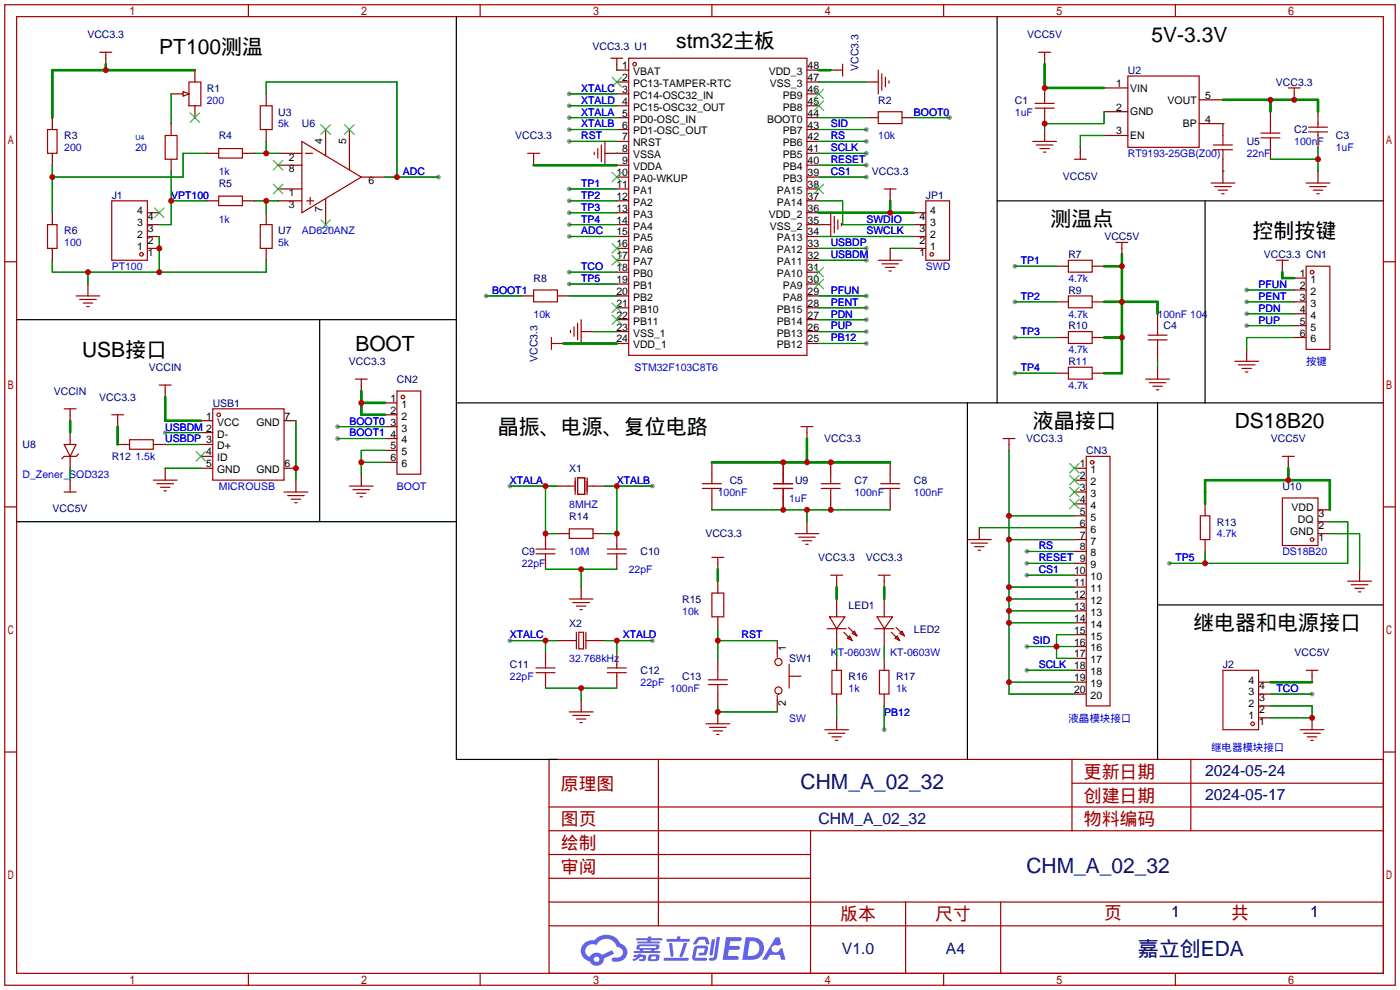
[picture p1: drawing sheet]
<svg xmlns="http://www.w3.org/2000/svg" width="299mm" height="212mm" viewBox="0 0 299 212" stroke-linecap="round" stroke-linejoin="round" font-family="sans-serif">
<g fill="#999">
<circle cx="185.2" cy="37.8" r=".51"/>
<circle cx="185.2" cy="35.3" r=".51"/>
<circle cx="185.2" cy="32.8" r=".51"/>
<circle cx="185.2" cy="30.2" r=".51"/>
<circle cx="185.2" cy="27.7" r=".51"/>
<circle cx="121.7" cy="60.7" r=".51"/>
<circle cx="121.7" cy="50.5" r=".51"/>
<circle cx="93.7" cy="37.8" r=".51"/>
<circle cx="219.5" cy="117.9" r=".51"/>
<circle cx="219.5" cy="143.3" r=".51"/>
<circle cx="219.5" cy="120.4" r=".51"/>
<circle cx="219.5" cy="122.9" r=".51"/>
<circle cx="121.7" cy="30.2" r=".51"/>
<circle cx="121.7" cy="25.1" r=".51"/>
<circle cx="121.7" cy="27.7" r=".51"/>
<circle cx="109" cy="103.9" r=".51"/>
<circle cx="139.4" cy="103.9" r=".51"/>
<circle cx="109" cy="136.9" r=".51"/>
<circle cx="139.4" cy="136.9" r=".51"/>
<circle cx="202.9" cy="25.1" r=".51"/>
<circle cx="103.9" cy="63.2" r=".51"/>
<circle cx="121.7" cy="22.6" r=".51"/>
<circle cx="121.7" cy="20.1" r=".51"/>
<circle cx="185.2" cy="55.6" r=".51"/>
<circle cx="185.2" cy="53.1" r=".51"/>
<circle cx="189" cy="156" r=".51"/>
<circle cx="185.2" cy="73.4" r=".51"/>
<circle cx="35.3" cy="92.5" r=".51"/>
<circle cx="121.7" cy="40.4" r=".51"/>
<circle cx="121.7" cy="42.9" r=".51"/>
<circle cx="121.7" cy="45.5" r=".51"/>
<circle cx="121.7" cy="48" r=".51"/>
<circle cx="216.9" cy="56.9" r=".51"/>
<circle cx="216.9" cy="64.5" r=".51"/>
<circle cx="216.9" cy="72.1" r=".51"/>
<circle cx="216.9" cy="79.8" r=".51"/>
<circle cx="266.4" cy="69.6" r=".51"/>
<circle cx="266.4" cy="67.1" r=".51"/>
<circle cx="266.4" cy="64.5" r=".51"/>
<circle cx="266.4" cy="62" r=".51"/>
<circle cx="185.2" cy="70.9" r=".51"/>
<circle cx="185.2" cy="68.3" r=".51"/>
<circle cx="185.2" cy="65.8" r=".51"/>
<circle cx="185.2" cy="63.2" r=".51"/>
<circle cx="121.7" cy="58.2" r=".51"/>
<circle cx="249.9" cy="120.4" r=".51"/>
<circle cx="280.4" cy="148.3" r=".51"/>
<circle cx="219.5" cy="138.2" r=".51"/>
<circle cx="72.1" cy="93.7" r=".51"/>
<circle cx="72.1" cy="91.2" r=".51"/>
</g>
<g fill="none" stroke="#a10000" stroke-width=".25">
<path d="M1 1h297.2v209.6h-297.2zM3.6 3.6h292.1v204.4h-292.1zM53.1 1v2.6M102.6 1v2.6M152.1 1v2.6M201.7 1v2.6M251.2 1v2.6M1 55.9h2.6M295.7 55.9h2.5M1 108.3h2.6M295.7 108.3h2.5M1 160.7h2.6"/>
<path d="M117.3 162.3h178.4v45.7h-178.4zM117.3 177.5h178.4M117.3 172.5h178.4M140.7 162.3v35.6M173.2 177.5v30.5M229.1 162.3v15.2M229.1 167.4h66.6M254.5 162.3v15.2M295.7 160.7h2.5M117.3 182.6h55.9M117.3 197.9h178.4M117.3 192.8h178.4"/>
<path d="M117.3 187.7h55.9M193.5 192.8v15.2M213.9 192.8v15.2M53.1 208v2.6M102.6 208v2.6M152.1 208v2.6M201.7 208v2.6M251.2 208v2.6"/>
</g>
<g fill="#5487ff">
<path d="M155.2 200.3h2.6a.48 .48 0 0 1 .7 .4 .48 .48 0 0 1-.6 .4h-1.8l-.2 1.1h1.9a.43 .43 0 0 1 .4 .4 .43 .43 0 0 1-.5 .4h-1.9l-.2 1.3h1.7a.45 .45 0 0 1 .5 .2 .45 .45 0 0 1-.1 .6h-3.3z"/>
<path d="M165.7 200.3h.9l.4 1.5-.8 .3a.84 .84 0 0 0-1.2 .3 .84 .84 0 0 0 .4 1.1 .84 .84 0 0 0 1.1-.4l.1-.2 .6-.3 .7 2.5h-1l-.2-1h-2.1l-.6 1h-1.1z"/>
<path d="M152.1 200.8h.7l-.5 3.1a.36 .36 0 0 1-.3 .3 .36 .36 0 0 1-.4-.3z"/>
<path d="M153.2 200.2h.7l-.6 4.3a1.13 1.13 0 0 1-1.8 .6l.2-.4h.7l.2-.2z"/>
<path d="M148.9 200.6l.6-.4h1a.77 .77 0 0 1 .9 .5l.3 1-.2 .2h-.5l-.3-.9-.2-.2-1 .1-.7 1-.6-.1-.1-.2z"/>
<path d="M148.4 202.4l.6-.3h1.7a.81 .81 0 0 1 .7 .5 .81 .81 0 0 1-.2 .8 .81 .81 0 0 1-.9 .8h-.7a.32 .32 0 0 1-.3-.3 .32 .32 0 0 1 .4-.3h.7l.2-.9-1.6 .1-.4 1.8 2.2 .1a.32 .32 0 0 1 .3 .4 .32 .32 0 0 1-.4 .2h-2.2l-.5-.3-.1-.5z"/>
<path d="M141.9 204.7h5a.33 .33 0 0 1 .3 .3 .33 .33 0 0 1-.3 .3h-4.9l-.2-.1z"/>
<path d="M146.1 201.5h.8l-.7 2a.98 .98 0 0 1-.7 1.1l-.3-.3z"/>
<path d="M143 201.6h.7l.3 2.5a.34 .34 0 0 1-.3 .4 .34 .34 0 0 1-.4-.3z"/>
<path d="M142.5 200.7h2.1l.3-.6h.6l-.1 .6h1.7a.32 .32 0 0 1 .4 .3 .32 .32 0 0 1-.4 .3h-4.5l-.2-.2z"/>
<path d="M135.5 204.1h.9l.1-.3h.6v.3h.8a.82 .82 0 0 1-.5 1.3h-.8v-.4l.7-.1 .1-.3a.68 .68 0 0 0-1 .4l-1.1 .4-.1-.4 .9-.5h-.7z"/>
<path d="M136 200.5h2.4l.1-.3h.7v.3h2.2l.2 .3-.2 .2h-2.3v.2h1.8l.2 .3-.2 .1h-4.5l-.1-.4h2l.1-.2h-2.3l-.1-.2z"/>
<path d="M159.4 200.3l-.8 4.9h1.7a2.5 2.5 0 0 0 3-2.5 2.5 2.5 0 0 0-3.1-2.4zM160.3 201.1a1.61 1.61 0 0 1 2 1.5 1.61 1.61 0 0 1-1.8 1.7h-.7z"/>
<path d="M136.2 202a.55 .55 0 0 0-.2 .8 .55 .55 0 0 0 .7 .2l.1 .3h-1.3v.3l5.4 .1 .3-.2-.2-.2h-1.2l.2-.3a.7 .7 0 0 0 .8-.3 .7 .7 0 0 0 0-.8l-4.2-.1zM136.8 202.3l3.3-.1 .1 .1-.2 .3h-3.2zM137.5 203h1.7l-.2 .3h-1.4z"/>
<path d="M138.6 204.2a1.05 1.05 0 0 0 0 1.2 2.91 2.91 0 0 0 2.2-.2 .98 .98 0 0 0 0-1.2h-1.6zM139.2 204.5l.9-.1 .1 .4-.2 .2-.8-.1z"/>
<path d="M124.9 201.6a2.23 2.23 0 0 0-.7 2.3 2.23 2.23 0 0 0 1.8 1.6 1.58 1.58 0 0 0 1.8 .9 1.58 1.58 0 0 0 1.3-1.5l2.2-1.1-.5-.7-2.1 1a1.65 1.65 0 0 0-2.7 .4 1.45 1.45 0 0 1-.8-1.9 1.45 1.45 0 0 1 2-.7l.3 .1a2.3 2.3 0 0 1 2.3-1.3 2.3 2.3 0 0 1 2 1.7 1.12 1.12 0 0 1 1.3 1 1.12 1.12 0 0 1-1.1 1.2h-.7a.45 .45 0 0 0-.6 .4 .45 .45 0 0 0 .5 .5 2.21 2.21 0 0 0 2.2-.5 2.21 2.21 0 0 0 .5-2.3 2.13 2.13 0 0 0-1.3-1.1 3.3 3.3 0 0 0-5.6-.7l-1.1 .1zM127 205a.57 .57 0 0 1 1.1 0 .57 .57 0 0 1-1.1 0z"/>
</g>
<g fill="none" stroke="#a10000" stroke-width=".25">
<path d="M21.3 11.2h2.6M22.6 11.2v1.2M39.1 19.6l1.3 .5-1.3 .5zM40.4 17.5h2.5v5.1h-2.5zM130.6 12.4h2.5M131.8 12.4v1.3M134.4 12.4h38.1v63.5h-38.1zM178.8 15h1.3M180.1 13.7v2.6M187.7 15v5.1M188.5 15.7v3.6M189.2 16.5v2"/>
<path d="M190 17.3v.5M222 11.2h2.5M223.3 11.2v1.2M241 16.3h15.3v15.2h-15.3zM275.3 18.8h2.6M276.6 18.8v1.3M10.2 27.7h2v5.1h-2zM35.3 29h2.5v5h-2.5zM46.7 31.8h5.1v2h-5.1zM55.6 22.6h2.6v5.1h-2.6zM64.5 30.2l12.7 7.6-12.7 7.7zM65.3 32.8h1.5"/>
<path d="M69.6 32.8v.5M74.7 32.8v3.5M112.8 32.8h2.5M114 32.8v1.2M127 32.5v.5M127.8 31.8v2M128.5 31v3.5M129.3 30.2v5.1M187.7 23.9h5.1v2.5h-5.1zM220.7 30.2h5.1M221.2 23.1h4.1M221.2 22.1h4.1"/>
<path d="M221.5 31h3.5M222.2 31.8h2.1M223 32.5h.5M223.3 21.3v.8M223.3 23.1v.8M229.6 34h2.6M230.9 32.8v1.2M258.8 39.1h5.1M259.3 31h4.1M259.3 32h4.1M259.6 39.9h3.5M261.4 29v2"/>
<path d="M261.4 32v2M269.5 29.5h4.1M269.5 28.4h4.1M271.5 26.4v2M271.5 29.5v2M279.1 39.1h5.1M279.7 28.2h4M279.7 27.2h4M279.9 39.9h3.6M281.7 26.4v.8M281.7 28.2v.8M10.2 48h2v5.1h-2z"/>
<path d="M23.9 42.9h7.6v12.7h-7.6zM46.7 41.9h5.1v2h-5.1zM55.6 48h2.6v5.1h-2.6zM65.5 42.9h1.6M66.3 42.2v1.5M69.6 42.4v.5M177.5 45.5v5M178.3 46.2v3.6M179.1 47v2M179.8 47.8v.5M187.7 55.6h5.1M188.5 56.4h3.5"/>
<path d="M189 40.4h2.5M189.2 57.2h2.1M190 57.9h.5M190.2 40.4v1.3M197.9 42.9h5v12.7h-5zM228.3 55.6h5.1v2.6h-5.1zM238.5 51.8h2.5M239.8 51.8v1.3M260.3 40.6h2.1M261.1 41.4h.5M272.8 55.6h2.5M274.1 55.6v1.3"/>
<path d="M279.1 56.9h5.1v17.8h-5.1zM280.7 40.6h2M281.4 41.4h.5M16.3 63.2h5M17 64h3.6M17.8 64.8h2M18.5 65.5h.5M114 62h5.1v2.5h-5.1zM117.9 72.1v2.6M117.9 73.4h1.2M121.9 70.6v.5M122.7 69.8v2.1"/>
<path d="M123.4 69.1v3.5M124.2 68.3v5.1M228.3 70.9h5.1v2.5h-5.1zM228.3 63.2h5.1v2.6h-5.1zM228.3 78.5h5.1v2.5h-5.1zM245.4 71.6h4M245.4 72.6h4M247.4 69.6v2M247.4 72.6v2.1M263.9 77.2h5.1M264.7 78h3.5M265.4 78.7h2.1"/>
<path d="M266.2 79.5h.5M13.7 95h2.6l-1.3 2.5zM13.7 87.4h2.6M15 87.4v1.2M16.8 97l-.5 .5h-2.6l-.5 .5M23.9 88.6h2.5M25.1 88.6v1.3M27.7 94h5.1v2h-5.1zM34 82.3h2.6M35.3 82.3v1.3M45.5 87.4h15.2v15.2h-15.2zM75.9 81h2.6"/>
<path d="M77.2 81v1.3M84.8 83.6h5.1v17.7h-5.1zM171.2 91.2h2.5M172.5 91.2v1.3M214.4 93.7h2.5M215.6 93.7v1.3M232.2 97.5h5v53.4h-5zM244.9 81h5M245.6 81.8h3.6M246.4 82.5h2M247.1 83.3h.5M274.1 97.5h2.5"/>
<path d="M275.3 97.5v1.3M13.7 105.2h2.6M15 103.9v1.3M32.8 102.6h5M33.5 103.4h3.6M34.3 104.1h2M35.1 104.9h.5M60.7 105.2h5.1M61.5 105.9h3.5M62.2 106.7h2.1M63 107.4h.5M74.7 103.9h5.1"/>
<path d="M75.4 104.6h3.6M76.2 105.4h2M77 106.2h.5M114.6 117.3h4M114.6 118.4h4M116.6 116.6v.7M116.6 118.4v.7M121.7 113h5v2.1h-5zM121.7 103.9h1M122.9 102.1v3.6M123.4 102.1h1.6v3.6h-1.6zM125.5 102.1v3.6"/>
<path d="M125.7 103.9h1M129.8 117.3h4.1M129.8 118.4h4.1M131.8 116.6v.7M131.8 118.4v.7M150.1 104.4h4.1M150.1 103.4h4.1M152.1 101.3v2.1M152.1 104.4v2M152.1 119.1h2.6M153.4 119.1v1.3M165.4 104.4h4"/>
<path d="M165.4 103.4h4M167.4 101.3v2.1M167.4 104.4v2M169.9 114h5.1M170.7 114.8h3.5M171.4 115.6h2.1M172.2 116.3h.5M175.5 104.4h4.1M175.5 103.4h4.1M177.5 101.3v2.1M177.5 104.4v2M188.2 104.4h4.1"/>
<path d="M188.2 103.4h4.1M190.2 101.3v2.1M190.2 104.4v2M206.8 115.3h5M207.5 116.1h3.6M208.3 116.8h2M209 117.6h.5M256.5 110.2h2.1v5.1h-2.1zM274.1 106.4h7.6v10.2h-7.6zM121.7 128h5M121.7 136.9h1.5M122.4 128.8h3.6"/>
<path d="M123.2 129.5h2M123.2 135.1v3.6M123.7 135.1h1v3.6h-1zM124 130.3h.5M125.2 135.1v3.6M125.2 136.9h1.5M152.1 126.7h2.6v5.1h-2.6zM166.1 139.4v1.1M176.8 134.4h4M177.3 131.8h3.3l-1.8 2.6zM177.5 122.9h2.6M178.8 122.9v1.3"/>
<path d="M180.3 135.1l1.8 1.8M181.1 136.4l.5-.5 .5 1zM181.4 134.1l1.7 1.8M182.1 135.4l.5-.5 .5 1zM186.9 134.4h4.1M187.5 131.8h3.3l-1.8 2.6zM187.7 122.9h2.5M189 122.9v1.3M190.5 135.1l1.8 1.8M191.3 136.4l.5-.5 .5 1zM191.5 134.1l1.8 1.8M192.3 135.4l.5-.5 .5 1z"/>
<path d="M288 124.2h5.1M288.8 125h3.6M289.6 125.7h2M290.3 126.5h.5M114.6 142.7h4M114.6 143.8h4M116.6 142v.7M116.6 143.8v.7M121.7 152.1h5M122.4 152.9h3.6M123.2 153.7h2M124 154.4h.5"/>
<path d="M129.8 142.7h4.1M129.8 143.8h4.1M131.8 142v.7M131.8 143.8v.7M150.9 154.7h5.1M151.4 146.3h4M151.4 145.3h4M151.6 155.4h3.6M152.4 156.2h2M153.2 157h.5M153.4 143.3v2M153.4 146.3v2"/>
<path d="M166.1 148.6v1M168.7 144.5h2.5M168.7 142v5.1M176.3 156h5.1M177 156.7h3.6M177.8 143.3h2v5h-2zM177.8 157.5h2M178.6 158.2h.5M188 143.3h2v5h-2zM261.4 143.3h7.6v12.7h-7.6zM277.9 156h5.1M278.6 156.7h3.6"/>
<path d="M279.1 143.3h2.6M279.4 157.5h2M280.2 158.2h.5M280.4 143.3v1.2"/>
<circle cx="135.6" cy="13.7" r=".38"/>
<circle cx="30.2" cy="54.4" r=".38"/>
<circle cx="199.1" cy="54.4" r=".38"/>
<circle cx="280.4" cy="58.2" r=".38"/>
<circle cx="46.7" cy="88.6" r=".38"/>
<circle cx="86.1" cy="84.8" r=".38"/>
<circle cx="233.4" cy="98.8" r=".38"/>
<circle cx="280.4" cy="115.3" r=".38"/>
<circle cx="166.4" cy="141.5" r=".76"/>
<circle cx="166.4" cy="147.6" r=".76"/>
<circle cx="267.7" cy="154.7" r=".38"/>
</g>
<g fill="none" stroke="#870000" stroke-width=".25">
<path d="M22.6 12.4v1.3M41.7 15v2.5M131.8 13.7v1.3h2.6M131.8 17.5h2.6M172.5 15h2.5M172.5 17.5h2.5M177.5 15h1.3M185.2 17.5h2.5M223.3 12.4v1.3M223.3 18.8v2.5M236 18.8h5M11.2 25.1v2.6"/>
<path d="M11.2 32.8v2.5M36.6 20.1h2.5M36.6 26.4v2.6M36.6 34v2.6M41.7 22.6v2.5M44.2 32.8h2.5M51.8 32.8h2.6M56.9 20.1v2.5M56.9 27.7v2.5M59.4 32.8h5.1M59.4 35.3h5.1M69.6 27.7v5.1"/>
<path d="M74.7 27.7v5.1M77.2 37.8h5.1M114 34v1.3M129.3 32.8h5.1M131.8 20.1h2.6M131.8 22.6h2.6M131.8 25.1h2.6M131.8 27.7h2.6M131.8 30.2h2.6M131.8 35.3h2.6M131.8 37.8h2.6M172.5 20.1h2.5"/>
<path d="M172.5 22.6h2.5M172.5 25.1h2.5M172.5 27.7h2.5M172.5 30.2h2.5M172.5 32.8h2.5M172.5 35.3h2.5M172.5 37.8h2.5M185.2 25.1h2.5M192.8 25.1h2.5M223.3 23.9v2.5M223.3 27.7v2.5M230.9 31.5v1.3"/>
<path d="M236 23.9h5M236 29h5M256.3 26.4h5.1v2.6M256.3 21.3h5.1M261.4 34v5.1M271.5 23.9v2.5M271.5 31.5v2.5M276.6 20.1v1.2M281.7 23.9v2.5M281.7 29v2.5M281.7 36.6v2.5M11.2 45.5v2.5"/>
<path d="M11.2 53.1v2.5M31.5 45.5h2.5M31.5 48h2.5M31.5 50.5h2.5M31.5 53.1h2.5M44.2 42.9h2.5M51.8 42.9h2.6M56.9 45.5v2.5M56.9 53.1v2.5M59.4 40.4h5.1M59.4 42.9h5.1M69.6 42.9v5.1"/>
<path d="M131.8 40.4h2.6M131.8 42.9h2.6M131.8 45.5h2.6M131.8 48h2.6M131.8 50.5h2.6M131.8 53.1h2.6M131.8 55.6h2.6M131.8 58.2h2.6M172.5 40.4h2.5M172.5 42.9h2.5M172.5 45.5h2.5M172.5 48h5"/>
<path d="M172.5 50.5h2.5M172.5 53.1h2.5M172.5 55.6h2.5M172.5 58.2h2.5M190.2 41.7v1.2M190.2 53.1v2.5M195.3 45.5h2.6M195.3 48h2.6M195.3 50.5h2.6M195.3 53.1h2.6M225.8 56.9h2.5M233.4 56.9h2.6"/>
<path d="M239.8 53.1v1.3M274.1 56.9v1.3M276.6 59.4h2.5M18.8 60.7v2.5M111.5 63.2h2.5M119.1 63.2h2.6M119.1 73.4h1.3M124.2 70.9h2.5M131.8 60.7h2.6M131.8 63.2h2.6M131.8 65.8h2.6M131.8 68.3h2.6"/>
<path d="M131.8 70.9h2.6M131.8 73.4h2.6M172.5 60.7h2.5M172.5 63.2h2.5M172.5 65.8h2.5M172.5 68.3h2.5M172.5 70.9h2.5M172.5 73.4h2.5M225.8 72.1h2.5M225.8 64.5h2.5M225.8 79.8h2.5M233.4 72.1h2.6"/>
<path d="M233.4 64.5h2.6M233.4 79.8h2.6M247.4 67.1v2.5M247.4 74.7v2.5M247.4 78.5v2.5M266.4 74.7v2.5M276.6 72.1h2.5M276.6 64.5h2.5M276.6 62h2.5M276.6 67.1h2.5M276.6 69.6h2.5M15 88.6v1.3"/>
<path d="M15 92.5v2.5M15 97.5v2.6M25.1 95h2.6M25.1 89.9v1.3M32.8 95h2.5M35.3 83.6v1.2M42.9 89.9h2.6M42.9 92.5h2.6M42.9 95h2.6M42.9 97.5h2.6M60.7 89.9h2.5M77.2 82.3v1.3"/>
<path d="M82.3 86.1h2.5M82.3 88.6h2.5M82.3 91.2h2.5M82.3 93.7h2.5M82.3 96.3h2.5M82.3 98.8h2.5M152.1 98.8v2.5M167.4 98.8v2.5M172.5 92.5v1.2M177.5 98.8v2.5M190.2 98.8v2.5M215.6 95v1.3"/>
<path d="M275.3 98.8v1.3M15 102.6v1.3M35.3 100.1v2.5M42.9 100.1h2.6M60.7 100.1h2.5M63.2 102.6v2.6M77.2 101.3v2.6M116.6 114v2.6M116.6 119.1v2.6M119.1 103.9h2.6M119.1 114h2.6M126.7 103.9h2.6"/>
<path d="M126.7 114h2.6M131.8 114v2.6M131.8 119.1v2.6M152.1 106.4v2.6M167.4 106.4v2.6M172.5 111.5v2.5M177.5 106.4v2.6M190.2 106.4v2.6M209.3 112.8v2.5M229.6 100.1h2.6M229.6 102.6h2.6M229.6 105.2h2.6"/>
<path d="M229.6 107.7h2.6M229.6 110.2h2.6M229.6 112.8h2.6M229.6 115.3h2.6M229.6 117.9h2.6M257.6 107.7v2.5M257.6 115.3v2.6M281.7 114h2.5M281.7 111.5h2.5M281.7 109h2.5M116.6 139.4v2.6M119.1 136.9h2.6"/>
<path d="M124.2 125.5v2.5M126.7 136.9h2.6M131.8 139.4v2.6M153.4 120.4v1.3M153.4 124.2v2.5M153.4 131.8v2.6M166.1 136.9v2.5M178.8 124.2v1.3M178.8 128v3.8M178.8 134.4v3.8M189 124.2v1.3M189 128v3.8"/>
<path d="M189 134.4v3.8M229.6 120.4h2.6M229.6 122.9h2.6M229.6 125.5h2.6M229.6 128h2.6M229.6 130.6h2.6M229.6 133.1h2.6M229.6 135.6h2.6M229.6 138.2h2.6M290.6 121.7v2.5M116.6 144.5v2.6M124.2 149.6v2.5"/>
<path d="M131.8 144.5v2.6M153.4 140.7v2.6M153.4 148.3v2.6M153.4 152.1v2.6M166.1 149.6v2.5M178.8 140.7v2.6M178.8 148.3v2.6M178.8 153.4v2.6M189 140.7v2.6M189 148.3v2.6M229.6 145.8h2.6M229.6 148.3h2.6"/>
<path d="M229.6 140.7h2.6M229.6 143.3h2.6M269 145.8h2.5M269 148.3h2.5M269 150.9h2.5M269 153.4h2.5M280.4 144.5v1.3M280.4 153.4v2.6"/>
</g>
<g fill="none" stroke="#3c3" stroke-width=".25">
<path d="M130.8 16.5l2 2M132.8 16.5l-2 2M174 19.1l2 2M176 19.1l-2 2M40.6 24.1l2.1 2.1M42.7 24.1l-2.1 2.1M58.4 39.4l2.1 2M58.4 34.3l2.1 2M60.5 39.4l-2.1 2M60.5 34.3l-2.1 2M68.6 26.7l2 2M70.6 26.7l-2 2"/>
<path d="M73.7 26.7l2 2M75.7 26.7l-2 2M130.8 36.8l2 2.1M132.8 36.8l-2 2.1M174 39.4l2 2M174 21.6l2 2M176 39.4l-2 2M176 21.6l-2 2M33 44.4l2.1 2.1M35.1 44.4l-2.1 2.1M68.6 47l2 2M70.6 47l-2 2"/>
<path d="M130.8 52.1l2 2M130.8 54.6l2 2M132.8 52.1l-2 2M132.8 54.6l-2 2M174 59.7l2 2M174 57.2l2 2M176 59.7l-2 2M176 57.2l-2 2M130.8 64.8l2 2M130.8 67.3l2 2M132.8 64.8l-2 2M132.8 67.3l-2 2"/>
<path d="M41.9 96.5l2 2.1M43.9 96.5l-2 2.1M228.6 99.1l2 2M230.6 99.1l-2 2M228.6 101.6l2 2M228.6 104.1l2 2.1M228.6 106.7l2 2M230.6 101.6l-2 2M230.6 104.1l-2 2.1M230.6 106.7l-2 2"/>
</g>
<g fill="none" stroke="#008700" stroke-width=".25">
<path d="M131.8 15h.1M175 17.5h10.2M11.2 35.3v10.2M36.6 36.6v11.4h-2.6M36.6 20.1v6.3M44.2 32.8h-5.1v5h-27.9M54.4 32.8h5M56.9 20.1v-2.6h27.9v20.3M56.9 30.2v2.6M82.3 37.8h11.4M121.7 30.2h10.1M121.7 27.7h10.1"/>
<path d="M121.7 25.1h10.1M121.7 22.6h10.1M121.7 20.1h10.1M131.8 32.8h.1M175 37.8h10.2M175 35.3h10.2M175 32.8h10.2M175 30.2h10.2M175 27.7h10.2M175 25.1h10.2M195.3 25.1h7.6M236 23.9v2.5h-12.7v1.3"/>
<path d="M236 29h-5.1v2.5M261.4 26.4h.1M261.4 36.6h.1M271.5 34h10.2M281.7 31.5v5.1M11.2 55.6v2.6h45.7v-2.6M18.8 58.2v2.5M34 50.5v7.7M36.6 42.9h7.6M54.4 42.9h5M56.9 42.9v2.6M121.7 50.5h10.1"/>
<path d="M121.7 58.2h10.1M121.7 42.9h10.1M121.7 48h10.1M121.7 40.4h10.1M121.7 45.5h10.1M175 48h.1M175 50.5h20.3M175 42.9h5.1v5.1h15.2M175 53.1h10.2M175 55.6h10.2M190.2 53.1h5.1M216.9 56.9h8.9"/>
<path d="M103.9 63.2h7.6M121.7 60.7h10.1M121.7 63.2h10.1M126.7 70.9h5.1M175 63.2h10.2M175 70.9h10.2M175 73.4h10.2M175 68.3h10.2M175 65.8h10.2M216.9 64.5h8.9M216.9 72.1h8.9M216.9 79.8h8.9"/>
<path d="M247.4 77.2v1.3M266.4 64.5h10.2M266.4 69.6h10.2M266.4 67.1h10.2M266.4 62h10.2M276.6 72.1h-10.2v2.6M35.3 95h7.6M35.3 92.5h7.6M63.2 89.9v12.7M72.1 93.7h10.2M72.1 91.2h10.2M77.2 98.8h5.1"/>
<path d="M82.3 96.3h-5.1v5M215.6 96.3v52h14M15 100.1v2.5M35.3 100.1h7.6M109 103.9h10.1M116.6 103.9v10.1h2.5M129.3 103.9h10.1M131.8 103.9v10.1h-2.5M152.1 109h38.1M172.5 109v2.5M209.3 112.8h20.3M215.6 110.2h14"/>
<path d="M215.6 115.3h14M219.5 117.9h10.1M257.6 117.9v2.5M284.2 111.5h3.8v8.9h-38.1M284.2 114h6.4v7.7M109 136.9h10.1M116.6 121.7h15.2M116.6 136.9v2.5M124.2 121.7v3.8M129.3 136.9h10.1M131.8 136.9v2.5M153.4 136.9h12.7"/>
<path d="M153.4 134.4v6.3M178.8 138.2v2.5M189 138.2v2.5M215.6 133.1h14M215.6 130.6h14M215.6 128h14M215.6 125.5h14M219.5 120.4h10.1M219.5 122.9h10.1M219.5 138.2h10.1M229.6 135.6h-3.8v5.1h3.8M116.6 147.1h15.2"/>
<path d="M124.2 147.1v2.5M153.4 150.9v1.2h12.7M178.8 150.9v2.5M189 150.9v5.1M215.6 145.8h14M219.5 143.3h10.1M271.5 148.3h8.9M271.5 150.9h8.9v2.5h-8.9"/>
</g>
<g fill="none" stroke="#008700" stroke-width=".51">
<path d="M22.6 13.7v1.3M41.7 15h-30.5v10.1M175 15h2.5M223.3 13.7v5.1h12.7M114 35.3h17.8M261.4 21.3h20.3v2.6M271.5 21.3v2.6M175 45.5h20.3M190.2 42.9v2.6M236 56.9h3.8M239.8 54.4v25.4h-3.8M274.1 58.2v1.2h2.5"/>
<path d="M120.4 73.4h11.4M236 64.5h11.4v2.6M236 72.1h3.8M15 89.9v2.6M25.1 91.2v3.8M35.3 84.8v5.1h7.6M77.2 83.6v5h5.1M77.2 86.1h5.1M152.1 98.8h38.1M172.5 93.7v5.1M257.6 107.7v-5.1h26.6v6.4M275.3 100.1v2.5"/>
<path d="M153.4 121.7v2.5M178.8 125.5v2.5M189 125.5v2.5M271.5 145.8h8.9"/>
</g>
<path d="M97.5 3.6v82.5h115.6M213.1 3.6v39.3h82.6M213.1 42.9v43.2h82.6M257.6 42.9v43.2M3.6 68.3h93.9M68.3 68.3v43.2h-64.7M97.5 86.1v76.2h21.6M206.8 86.1v76.2M247.4 86.1v76.2M68.3 111.5h29.2M247.4 129.3h48.3" fill="none" stroke="#000" stroke-width=".25"/>
<g fill="#c00">
<circle cx="18.8" cy="58.2" r=".63"/>
<circle cx="34" cy="58.2" r=".63"/>
<circle cx="34" cy="53.1" r=".63"/>
<circle cx="22.6" cy="15" r=".63"/>
<circle cx="36.6" cy="42.9" r=".63"/>
<circle cx="11.2" cy="37.8" r=".63"/>
<circle cx="56.9" cy="42.9" r=".63"/>
<circle cx="56.9" cy="32.8" r=".63"/>
<circle cx="84.8" cy="37.8" r=".63"/>
<circle cx="172.5" cy="98.8" r=".63"/>
<circle cx="167.4" cy="98.8" r=".63"/>
<circle cx="177.5" cy="98.8" r=".63"/>
<circle cx="172.5" cy="109" r=".63"/>
<circle cx="167.4" cy="109" r=".63"/>
<circle cx="177.5" cy="109" r=".63"/>
<circle cx="124.2" cy="121.7" r=".63"/>
<circle cx="116.6" cy="103.9" r=".63"/>
<circle cx="116.6" cy="114" r=".63"/>
<circle cx="131.8" cy="103.9" r=".63"/>
<circle cx="131.8" cy="114" r=".63"/>
<circle cx="124.2" cy="147.1" r=".63"/>
<circle cx="116.6" cy="136.9" r=".63"/>
<circle cx="131.8" cy="136.9" r=".63"/>
<circle cx="153.4" cy="152.1" r=".63"/>
<circle cx="77.2" cy="86.1" r=".63"/>
<circle cx="77.2" cy="98.8" r=".63"/>
<circle cx="190.2" cy="45.5" r=".63"/>
<circle cx="153.4" cy="136.9" r=".63"/>
<circle cx="223.3" cy="18.8" r=".63"/>
<circle cx="223.3" cy="26.4" r=".63"/>
<circle cx="276.6" cy="21.3" r=".63"/>
<circle cx="271.5" cy="21.3" r=".63"/>
<circle cx="281.7" cy="34" r=".63"/>
<circle cx="239.8" cy="64.5" r=".63"/>
<circle cx="239.8" cy="72.1" r=".63"/>
<circle cx="239.8" cy="56.9" r=".63"/>
<circle cx="257.6" cy="120.4" r=".63"/>
<circle cx="275.3" cy="102.6" r=".63"/>
<circle cx="280.4" cy="153.4" r=".63"/>
<circle cx="225.8" cy="138.2" r=".63"/>
<circle cx="215.6" cy="110.2" r=".63"/>
<circle cx="215.6" cy="115.3" r=".63"/>
<circle cx="215.6" cy="133.1" r=".63"/>
<circle cx="215.6" cy="125.5" r=".63"/>
<circle cx="215.6" cy="128" r=".63"/>
<circle cx="215.6" cy="130.6" r=".63"/>
<circle cx="215.6" cy="145.8" r=".63"/>
<circle cx="63.2" cy="100.1" r=".63"/>
</g>
<g font-size="4.5">
<text x="34" y="11.5">PT100测温</text>
<text x="144.5" y="10.3">stm32主板</text>
<text x="246.1" y="9">5V-3.3V</text>
<text x="224.5" y="48.4">测温点</text>
<text x="267.7" y="50.9">控制按键</text>
<text x="17.5" y="76.3">USB接口</text>
<text x="75.9" y="75">BOOT</text>
<text x="106.4" y="92.8">晶振、电源、复位电路</text>
<text x="220.7" y="91.6">液晶接口</text>
<text x="263.9" y="91.6">DS18B20</text>
<text x="255" y="134.7">继电器和电源接口</text>
</g>
<g font-size="4.5" fill="#000080">
<text x="171.1" y="168.7">CHM_A_02_32</text>
<text x="219.4" y="186.5">CHM_A_02_32</text>
<text x="243.2" y="204.3">嘉立创EDA</text>
</g>
<g font-size="3.8" fill="#a00000">
<text x="231.6" y="166.2">更新日期</text>
<text x="119.9" y="168.8">原理图</text>
<text x="231.6" y="171.3">创建日期</text>
<text x="119.9" y="176.4">图页</text>
<text x="231.6" y="176.4">物料编码</text>
<text x="119.9" y="181.5">绘制</text>
<text x="119.9" y="186.6">审阅</text>
<text x="179.6" y="196.7">版本</text>
<text x="199.9" y="196.7">尺寸</text>
<text x="236" y="196.5">页</text>
<text x="263.1" y="196.5">共</text>
</g>
<g font-size="3.4" fill="#000080">
<text x="257.6" y="165.9">2024-05-24</text>
<text x="257.6" y="170.9">2024-05-17</text>
<text x="174.9" y="176">CHM_A_02_32</text>
<text x="250.3" y="196.1">1</text>
<text x="280" y="196.1">1</text>
<text x="179.9" y="204">V1.0</text>
<text x="202.2" y="204">A4</text>
</g>
<g font-size="2.2" fill="#000080">
<text x="18.7" y="8.2">VCC3.3</text>
<text x="126.6" y="10.7">VCC3.3 U1</text>
<text x="219.5" y="8.2">VCC5V</text>
<text x="183.4" y="15.1" transform="rotate(-90 183.4 15.1)">VCC3.3</text>
<text x="241" y="15.8">U2</text>
<text x="44.2" y="19.6">R1</text>
<text x="187.7" y="22.2">R2</text>
<text x="216.9" y="22.2">C1</text>
<text x="272.7" y="18.3">VCC3.3</text>
<text x="13.7" y="29.8">R3</text>
<text x="46.7" y="29.8">R4</text>
<text x="59.4" y="24.7">U3</text>
<text x="64.5" y="27.2">U6</text>
<text x="110.1" y="29.8">VCC3.3</text>
<text x="276.6" y="28.5">C2</text>
<text x="285.5" y="29.8">C3</text>
<text x="266.4" y="31">U5</text>
<text x="46.7" y="39.9">R5</text>
<text x="186.3" y="37.4">VCC3.3</text>
<text x="227.2" y="38.4">VCC5V</text>
<text x="23.9" y="42.5">J1</text>
<text x="197.9" y="42.5">JP1</text>
<text x="13.7" y="50.1">R6</text>
<text x="59.4" y="50.1">U7</text>
<text x="236" y="51.2">VCC5V</text>
<text x="228.3" y="55.2">R7</text>
<text x="270.1" y="55.2">VCC3.3 CN1</text>
<text x="114" y="60.3">R8</text>
<text x="228.3" y="62.8">R9</text>
<text x="228.3" y="70.4">R10</text>
<text x="248.7" y="70.4">C4</text>
<text x="114.9" y="77.3" transform="rotate(-90 114.9 77.3)">VCC3.3</text>
<text x="31.8" y="79.3">VCCIN</text>
<text x="74.6" y="78">VCC3.3</text>
<text x="84.8" y="81.8">CN2</text>
<text x="228.3" y="78">R11</text>
<text x="11.5" y="84.4">VCCIN</text>
<text x="21.2" y="85.7">VCC3.3</text>
<text x="45.5" y="86.9">USB1</text>
<text x="4.8" y="95.8">U8</text>
<text x="176.2" y="94.5">VCC3.3</text>
<text x="219.3" y="94.5">VCC3.3</text>
<text x="271.6" y="94.5">VCC5V</text>
<text x="23.9" y="98.4">R12</text>
<text x="121.7" y="100.9">X1</text>
<text x="232.2" y="97.1">CN3</text>
<text x="156" y="103.4">C5</text>
<text x="169.9" y="103.4">U9</text>
<text x="182.6" y="103.4">C7</text>
<text x="195.3" y="103.4">C8</text>
<text x="274.1" y="104.7">U10</text>
<text x="11.3" y="109.5">VCC5V</text>
<text x="121.7" y="111.1">R14</text>
<text x="260.1" y="112.3">R13</text>
<text x="111.5" y="118.7">C9</text>
<text x="136.9" y="118.7">C10</text>
<text x="150.8" y="114.9">VCC3.3</text>
<text x="174.9" y="119.9">VCC3.3</text>
<text x="185.1" y="119.9">VCC3.3</text>
<text x="145.8" y="128.8">R15</text>
<text x="181.4" y="130.1">LED1</text>
<text x="121.7" y="133.9">X2</text>
<text x="195.3" y="135.2">LED2</text>
<text x="109" y="142.8">C11</text>
<text x="168.7" y="141.5">SW1</text>
<text x="261.4" y="142.8">J2</text>
<text x="276.7" y="140.3">VCC5V</text>
<text x="136.9" y="144.1">C12</text>
<text x="145.8" y="145.3">C13</text>
<text x="181.4" y="145.3">R16</text>
<text x="191.5" y="145.3">R17</text>
</g>
<g font-size="2.2">
<text x="133" y="14.8">1</text>
<text x="133" y="17.3">2</text>
<text x="135.3" y="16">VBAT</text>
<text x="164.3" y="16">VDD_3</text>
<text x="172.6" y="17.3">47</text>
<text x="172.6" y="14.8">48</text>
<text x="135.3" y="18.6">PC13-TAMPER-RTC</text>
<text x="135.3" y="21.1">PC14-OSC32_IN</text>
<text x="135.3" y="23.7">PC15-OSC32_OUT</text>
<text x="164.5" y="18.6">VSS_3</text>
<text x="167.3" y="23.7">PB8</text>
<text x="167.3" y="21.1">PB9</text>
<text x="172.6" y="22.4">45</text>
<text x="172.6" y="19.9">46</text>
<text x="238.5" y="18.6">1</text>
<text x="238.5" y="23.7">2</text>
<text x="241.6" y="19.6">VIN</text>
<text x="249.6" y="22.1">VOUT</text>
<text x="257.6" y="21.1">5</text>
<text x="133" y="24.9">5</text>
<text x="133" y="27.5">6</text>
<text x="135.3" y="26.2">PD0-OSC_IN</text>
<text x="135.3" y="28.7">PD1-OSC_OUT</text>
<text x="163.9" y="26.2">BOOT0</text>
<text x="167.3" y="28.7">PB7</text>
<text x="172.6" y="27.5">43</text>
<text x="172.6" y="24.9">44</text>
<text x="238.5" y="28.7">3</text>
<text x="241.6" y="24.7">GND</text>
<text x="241.6" y="29.8">EN</text>
<text x="252.8" y="27.2">BP</text>
<text x="257.6" y="26.2">4</text>
<text x="61.7" y="34.3">2</text>
<text x="68.9" y="30.8" transform="rotate(-90 68.9 30.8)">4</text>
<text x="74" y="30.8" transform="rotate(-90 74 30.8)">5</text>
<text x="133" y="30">7</text>
<text x="133" y="32.6">8</text>
<text x="133" y="35.1">9</text>
<text x="135.3" y="31.3">NRST</text>
<text x="135.3" y="33.8">VSSA</text>
<text x="167.3" y="33.8">PB5</text>
<text x="167.3" y="31.3">PB6</text>
<text x="172.6" y="35.1">40</text>
<text x="172.6" y="32.6">41</text>
<text x="172.6" y="30">42</text>
<text x="61.7" y="41.9">1</text>
<text x="61.7" y="36.9">8</text>
<text x="78.7" y="39.4">6</text>
<text x="131.7" y="37.6">10</text>
<text x="131.7" y="40.2">11</text>
<text x="135.3" y="36.4">VDDA</text>
<text x="135.3" y="38.9">PA0-WKUP</text>
<text x="135.3" y="41.4">PA1</text>
<text x="166" y="41.4">PA15</text>
<text x="167.3" y="38.9">PB3</text>
<text x="167.3" y="36.4">PB4</text>
<text x="172.6" y="40.2">38</text>
<text x="172.6" y="37.6">39</text>
<text x="29.3" y="45.8">4</text>
<text x="31.6" y="47">4</text>
<text x="61.7" y="44.5">3</text>
<text x="68.9" y="45.2" transform="rotate(-90 68.9 45.2)">7</text>
<text x="131.7" y="42.7">12</text>
<text x="131.7" y="45.3">13</text>
<text x="131.7" y="47.8">14</text>
<text x="135.3" y="44">PA2</text>
<text x="135.3" y="46.5">PA3</text>
<text x="164.3" y="46.5">VDD_2</text>
<text x="166" y="44">PA14</text>
<text x="172.6" y="47.8">35</text>
<text x="172.6" y="45.3">36</text>
<text x="172.6" y="42.7">37</text>
<text x="196.5" y="47">4</text>
<text x="198.8" y="45.8">4</text>
<text x="29.3" y="48.3">3</text>
<text x="29.3" y="50.8">2</text>
<text x="29.3" y="53.4">1</text>
<text x="31.6" y="49.6">3</text>
<text x="31.6" y="52.1">2</text>
<text x="131.7" y="50.3">15</text>
<text x="131.7" y="52.9">16</text>
<text x="135.3" y="49.1">PA4</text>
<text x="135.3" y="51.6">PA5</text>
<text x="164.5" y="49.1">VSS_2</text>
<text x="166" y="51.6">PA13</text>
<text x="172.6" y="52.9">33</text>
<text x="172.6" y="50.3">34</text>
<text x="196.5" y="52.1">2</text>
<text x="196.5" y="49.6">3</text>
<text x="198.8" y="53.4">1</text>
<text x="198.8" y="50.8">2</text>
<text x="198.8" y="48.3">3</text>
<text x="31.6" y="54.6">1</text>
<text x="131.7" y="55.4">17</text>
<text x="131.7" y="58">18</text>
<text x="135.3" y="54.1">PA6</text>
<text x="135.3" y="56.7">PA7</text>
<text x="135.3" y="59.2">PB0</text>
<text x="166" y="59.2">PA10</text>
<text x="166" y="56.7">PA11</text>
<text x="166" y="54.1">PA12</text>
<text x="172.6" y="58">31</text>
<text x="172.6" y="55.4">32</text>
<text x="196.5" y="54.6">1</text>
<text x="277.8" y="59.2">1</text>
<text x="131.7" y="60.5">19</text>
<text x="131.7" y="63">20</text>
<text x="131.7" y="65.6">21</text>
<text x="135.3" y="61.8">PB1</text>
<text x="135.3" y="64.3">PB2</text>
<text x="167.3" y="64.3">PA8</text>
<text x="167.3" y="61.8">PA9</text>
<text x="172.6" y="65.6">28</text>
<text x="172.6" y="63">29</text>
<text x="172.6" y="60.5">30</text>
<text x="277.8" y="61.8">2</text>
<text x="277.8" y="64.3">3</text>
<text x="280.1" y="60.5">1</text>
<text x="280.1" y="63">2</text>
<text x="280.1" y="65.6">3</text>
<text x="131.7" y="68.1">22</text>
<text x="131.7" y="70.7">23</text>
<text x="135.3" y="66.8">PB10</text>
<text x="135.3" y="69.4">PB11</text>
<text x="135.3" y="71.9">VSS_1</text>
<text x="166" y="71.9">PB13</text>
<text x="166" y="69.4">PB14</text>
<text x="166" y="66.8">PB15</text>
<text x="172.6" y="70.7">26</text>
<text x="172.6" y="68.1">27</text>
<text x="277.8" y="66.8">4</text>
<text x="277.8" y="69.4">5</text>
<text x="277.8" y="71.9">6</text>
<text x="280.1" y="68.1">4</text>
<text x="280.1" y="70.7">5</text>
<text x="131.7" y="73.2">24</text>
<text x="135.3" y="74.5">VDD_1</text>
<text x="166" y="74.5">PB12</text>
<text x="172.6" y="73.2">25</text>
<text x="280.1" y="73.2">6</text>
<text x="44.1" y="89.7">1</text>
<text x="60.8" y="89.7">7</text>
<text x="83.5" y="85.9">1</text>
<text x="83.5" y="88.4">2</text>
<text x="85.8" y="87.2">1</text>
<text x="85.8" y="89.7">2</text>
<text x="46.4" y="91">VCC</text>
<text x="46.4" y="93.5">D-</text>
<text x="54.8" y="91">GND</text>
<text x="83.5" y="91">3</text>
<text x="83.5" y="93.5">4</text>
<text x="85.8" y="92.2">3</text>
<text x="85.8" y="94.8">4</text>
<text x="44.1" y="97.3">4</text>
<text x="44.1" y="99.9">5</text>
<text x="46.4" y="96.1">D+</text>
<text x="46.4" y="98.6">ID</text>
<text x="46.4" y="101.1">GND</text>
<text x="54.8" y="101.1">GND</text>
<text x="60.8" y="99.9">6</text>
<text x="83.5" y="96.1">5</text>
<text x="83.5" y="98.6">6</text>
<text x="85.8" y="97.3">5</text>
<text x="85.8" y="99.9">6</text>
<text x="230.8" y="99.9">1</text>
<text x="233.1" y="101.1">1</text>
<text x="230.8" y="102.4">2</text>
<text x="230.8" y="104.9">3</text>
<text x="230.8" y="107.5">4</text>
<text x="233.1" y="103.7">2</text>
<text x="233.1" y="106.2">3</text>
<text x="230.8" y="110">5</text>
<text x="230.8" y="112.6">6</text>
<text x="233.1" y="108.8">4</text>
<text x="233.1" y="111.3">5</text>
<text x="233.1" y="113.8">6</text>
<text x="276" y="109.3">VDD</text>
<text x="277.4" y="111.8">DQ</text>
<text x="281.8" y="113.1">2</text>
<text x="281.8" y="110.5">3</text>
<text x="230.8" y="115.1">7</text>
<text x="230.8" y="117.6">8</text>
<text x="233.1" y="116.4">7</text>
<text x="233.1" y="118.9">8</text>
<text x="275.8" y="114.3">GND</text>
<text x="281.8" y="115.6">1</text>
<text x="229.5" y="122.7">10</text>
<text x="229.5" y="125.3">11</text>
<text x="233.1" y="121.5">9</text>
<text x="233.1" y="124">10</text>
<text x="229.5" y="127.8">12</text>
<text x="229.5" y="130.3">13</text>
<text x="233.1" y="126.5">11</text>
<text x="233.1" y="129.1">12</text>
<text x="233.1" y="131.6">13</text>
<text x="229.5" y="132.9">14</text>
<text x="229.5" y="135.4">15</text>
<text x="229.5" y="138">16</text>
<text x="233.1" y="134.2">14</text>
<text x="233.1" y="136.7">15</text>
<text x="168" y="139.1" transform="rotate(-90 168 139.1)">1</text>
<text x="229.5" y="140.5">17</text>
<text x="229.5" y="143">18</text>
<text x="233.1" y="139.2">16</text>
<text x="233.1" y="141.8">17</text>
<text x="229.5" y="145.6">19</text>
<text x="229.5" y="148.1">20</text>
<text x="233.1" y="144.3">18</text>
<text x="233.1" y="146.9">19</text>
<text x="233.1" y="149.4">20</text>
<text x="266.8" y="146.1">4</text>
<text x="266.8" y="148.6">3</text>
<text x="269.1" y="147.4">4</text>
<text x="269.1" y="149.9">3</text>
<text x="168" y="150.9" transform="rotate(-90 168 150.9)">2</text>
<text x="266.8" y="151.2">2</text>
<text x="266.8" y="153.7">1</text>
<text x="269.1" y="152.4">2</text>
<text x="269.1" y="155">1</text>
</g>
<g font-size="2.2" fill="#00f">
<text x="44.2" y="22.2">200</text>
<text x="124.2" y="22.2">XTALD 4</text>
<text x="124.2" y="19.6">XTALC 3</text>
<text x="59.4" y="27.2">5k</text>
<text x="124.2" y="29.8">RST</text>
<text x="124.2" y="24.7">XTALA</text>
<text x="124.2" y="27.2">XTALB</text>
<text x="177.5" y="29.8">RS</text>
<text x="177.5" y="27.2">SID</text>
<text x="187.7" y="29.8">10k</text>
<text x="195.3" y="24.7">BOOT0</text>
<text x="216.9" y="24.7">1uF</text>
<text x="13.7" y="32.3">200</text>
<text x="29" y="32.3">20</text>
<text x="177.5" y="34.9">RESET</text>
<text x="177.5" y="32.3">SCLK</text>
<text x="241" y="33.6">RT9193-25GB(Z00)</text>
<text x="266.4" y="33.6">22nF</text>
<text x="276.6" y="31">100nF</text>
<text x="285.5" y="32.3">1uF</text>
<text x="46.7" y="37.4">1k</text>
<text x="86.1" y="37.4">ADC</text>
<text x="124.2" y="39.9">TP1</text>
<text x="177.5" y="37.4">CS1</text>
<text x="36.6" y="42.5">VPT100</text>
<text x="46.7" y="47.6">1k</text>
<text x="124.2" y="42.5">TP2</text>
<text x="124.2" y="45">TP3</text>
<text x="124.2" y="47.6">TP4</text>
<text x="185.2" y="47.6">SWDIO</text>
<text x="13.7" y="52.6">100</text>
<text x="59.4" y="52.6">5k</text>
<text x="64.5" y="50.1">AD620ANZ</text>
<text x="124.2" y="50.1">ADC</text>
<text x="177.5" y="52.6">USBDP</text>
<text x="185.2" y="50.1">SWCLK</text>
<text x="23.9" y="57.7">PT100</text>
<text x="124.2" y="57.7">TCO</text>
<text x="177.5" y="55.2">USBDM</text>
<text x="197.9" y="57.7">SWD</text>
<text x="218.2" y="56.4">TP1</text>
<text x="105.2" y="62.8">BOOT1</text>
<text x="124.2" y="60.3">TP5</text>
<text x="177.5" y="65.3">PENT</text>
<text x="177.5" y="62.8">PFUN</text>
<text x="218.2" y="64.1">TP2</text>
<text x="228.3" y="60.3">4.7k</text>
<text x="269" y="64.1">PENT</text>
<text x="269" y="61.5">PFUN</text>
<text x="114" y="67.9">10k</text>
<text x="177.5" y="70.4">PUP</text>
<text x="177.5" y="67.9">PDN</text>
<text x="218.2" y="71.7">TP3</text>
<text x="228.3" y="67.9">4.7k</text>
<text x="247.4" y="67.9">100nF 104</text>
<text x="269" y="69.1">PUP</text>
<text x="269" y="66.6">PDN</text>
<text x="177.5" y="73">PB12</text>
<text x="228.3" y="75.5">4.7k</text>
<text x="135.6" y="79.3">STM32F103C8T6</text>
<text x="218.2" y="79.3">TP4</text>
<text x="228.3" y="83.1">4.7k</text>
<text x="279.1" y="78">按键</text>
<text x="35.3" y="94.5">USBDP 3</text>
<text x="35.3" y="92">USBDM 2</text>
<text x="74.7" y="93.3">BOOT1</text>
<text x="74.7" y="90.7">BOOT0</text>
<text x="29" y="98.4">1.5k</text>
<text x="4.8" y="102.2">D_Zener_SOD323</text>
<text x="46.7" y="104.7">MICROUSB</text>
<text x="84.8" y="104.7">BOOT</text>
<text x="109" y="103.4">XTALA</text>
<text x="131.8" y="103.4">XTALB</text>
<text x="153.4" y="106">100nF</text>
<text x="168.7" y="107.2">1uF</text>
<text x="182.6" y="106">100nF</text>
<text x="195.3" y="106">100nF</text>
<text x="121.7" y="108.5">8MHZ</text>
<text x="121.7" y="118.7">10M</text>
<text x="222" y="117.4">RS</text>
<text x="222" y="119.9">RESET 9</text>
<text x="251.2" y="119.9">TP5</text>
<text x="260.1" y="114.9">4.7k</text>
<text x="274.1" y="118.7">DS18B20</text>
<text x="111.5" y="121.2">22pF</text>
<text x="134.4" y="122.5">22pF</text>
<text x="222" y="122.5">CS1</text>
<text x="145.8" y="131.4">10k</text>
<text x="109" y="136.5">XTALC</text>
<text x="133.1" y="136.5">XTALD</text>
<text x="158.5" y="136.5">RST</text>
<text x="220.7" y="137.7">SID</text>
<text x="121.7" y="141.5">32.768kHz</text>
<text x="177.5" y="140.3">KT-0603W</text>
<text x="190.2" y="140.3">KT-0603W</text>
<text x="222" y="142.8">SCLK</text>
<text x="109" y="145.3">22pF</text>
<text x="136.9" y="146.6">22pF</text>
<text x="143.3" y="147.9">100nF</text>
<text x="181.4" y="147.9">1k</text>
<text x="191.5" y="147.9">1k</text>
<text x="272.8" y="147.9">TCO</text>
<text x="168.7" y="154.2">SW</text>
<text x="189" y="153">PB12</text>
<text x="228.3" y="154.2">液晶模块接口</text>
<text x="258.8" y="160.6">继电器模块接口</text>
</g>
<text font-size="1.5" fill="#000080" x="29" y="29.9">U4</text>
</svg>
